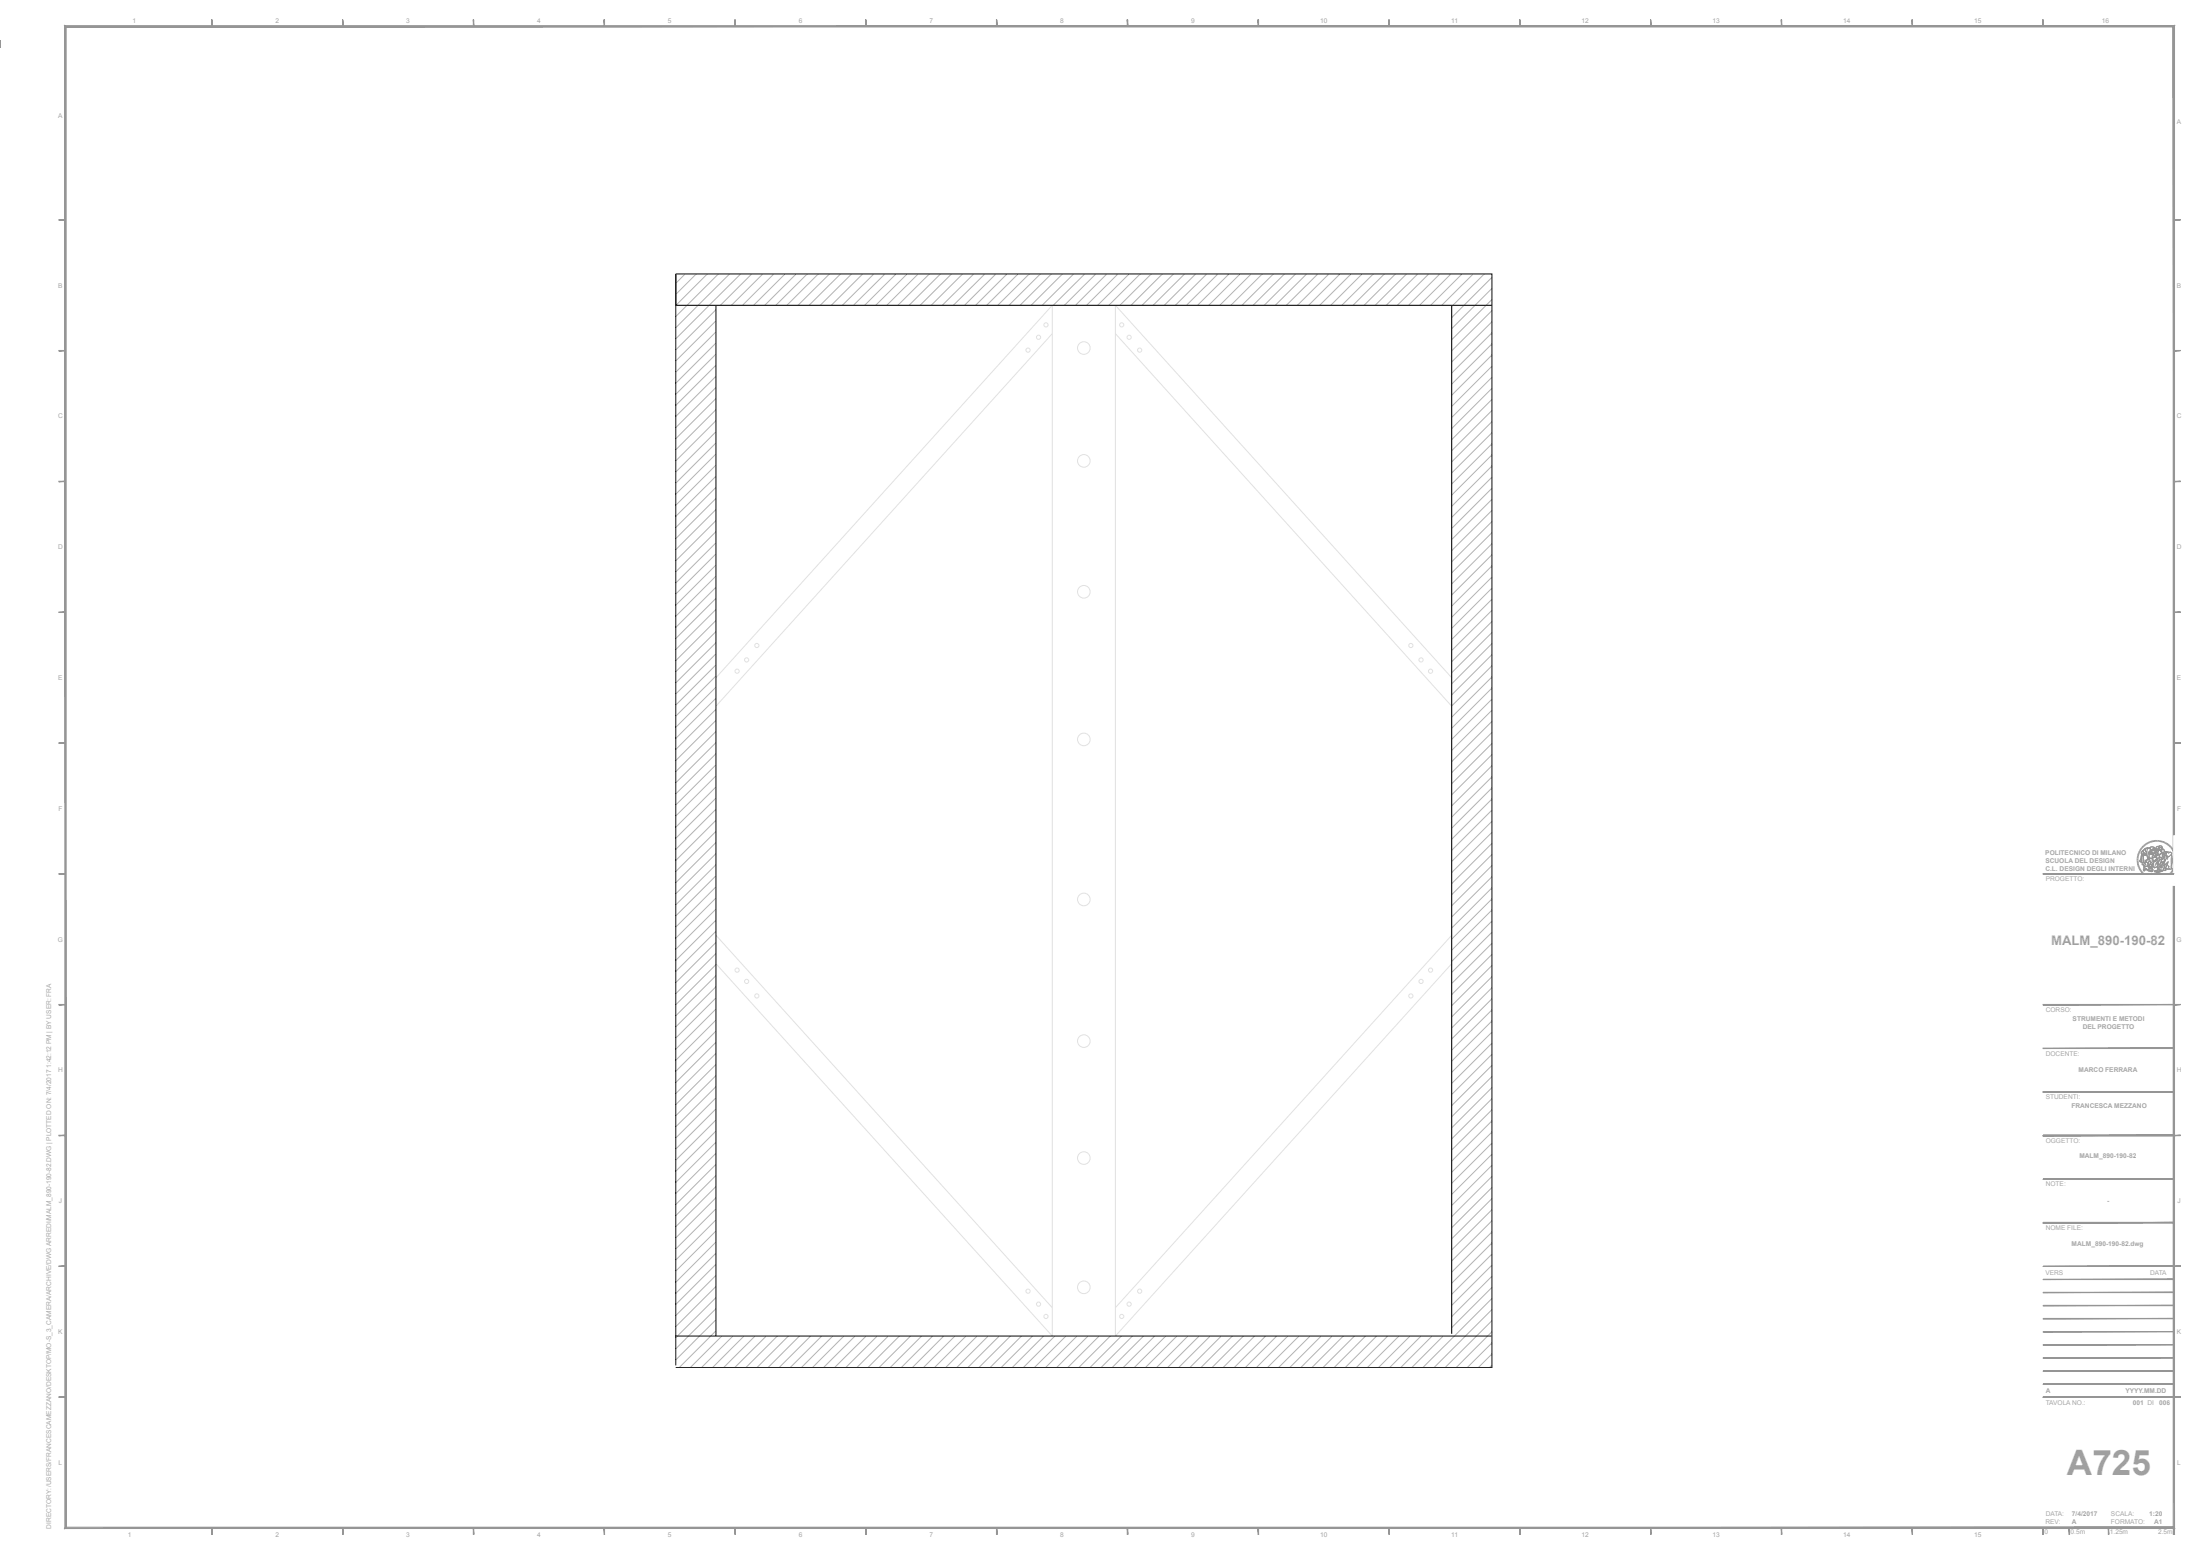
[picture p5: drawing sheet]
<svg xmlns="http://www.w3.org/2000/svg" width="841mm" height="594mm" viewBox="0 0 841 594" stroke-linecap="round" stroke-linejoin="round" font-family="sans-serif">
<g fill="none" stroke="#e1e1e1" stroke-width=".38">
<path d="M402.3 127.5l-128.6 142.4M426.4 127.5l128.6 142.4M273.7 259.1l128.6-142.4v394l-128.6-142.3M555 259.1l-128.6-142.4v394l128.6-142.3M273.7 357.5l128.6 142.4M555 357.5l-128.6 142.4"/>
<circle cx="393" cy="133.8" r=".8"/>
<circle cx="397" cy="128.9" r=".8"/>
<circle cx="399.8" cy="124.2" r=".8"/>
<circle cx="414.3" cy="133" r="2.41"/>
<circle cx="428.8" cy="124.2" r=".8"/>
<circle cx="431.6" cy="128.9" r=".8"/>
<circle cx="435.7" cy="133.8" r=".8"/>
<circle cx="414.3" cy="176.2" r="2.41"/>
<circle cx="414.3" cy="226.2" r="2.41"/>
<circle cx="281.8" cy="256.6" r=".8"/>
<circle cx="285.4" cy="252.2" r=".8"/>
<circle cx="289.3" cy="246.7" r=".8"/>
<circle cx="539.3" cy="246.7" r=".8"/>
<circle cx="543.2" cy="252.2" r=".8"/>
<circle cx="546.9" cy="256.6" r=".8"/>
<circle cx="414.3" cy="282.6" r="2.41"/>
<circle cx="414.3" cy="343.8" r="2.41"/>
<circle cx="281.8" cy="370.8" r=".8"/>
<circle cx="285.4" cy="375.1" r=".8"/>
<circle cx="543.2" cy="375.1" r=".8"/>
<circle cx="546.9" cy="370.8" r=".8"/>
<circle cx="289.3" cy="380.7" r=".8"/>
<circle cx="414.3" cy="398" r="2.41"/>
<circle cx="539.3" cy="380.7" r=".8"/>
<circle cx="414.3" cy="442.7" r="2.41"/>
<circle cx="393" cy="493.5" r=".8"/>
<circle cx="397" cy="498.5" r=".8"/>
<circle cx="414.3" cy="492.1" r="2.41"/>
<circle cx="431.6" cy="498.5" r=".8"/>
<circle cx="435.7" cy="493.5" r=".8"/>
<circle cx="399.8" cy="503.2" r=".8"/>
<circle cx="428.8" cy="503.2" r=".8"/>
</g>
<g fill="none" stroke="#b2b2b2" stroke-width=".38">
<path d="M261.9 104.7l-3.6 3.6M266.2 104.7l-7.9 7.8M270.4 104.7l-12.1 12.1M273.7 118.4l-15.4 15.4M274.6 104.7l-16.3 16.3M278.9 104.7l-20.6 20.6M283.1 104.7l-24.8 24.8M287.4 104.7l-12 12M291.6 104.7l-12 12M295.8 104.7l-11.9 12M300.1 104.7l-12 12M304.3 104.7l-11.9 12"/>
<path d="M308.6 104.7l-12 12M312.8 104.7l-12 12M317.1 104.7l-12 12M321.3 104.7l-12 12M325.5 104.7l-11.9 12M329.8 104.7l-12 12M334.1 104.7l-12.1 12M338.3 104.7l-12 12M342.5 104.7l-12 12M346.8 104.7l-12 12M351 104.7l-12 12M355.3 104.7l-12.1 12"/>
<path d="M359.5 104.7l-12 12M363.7 104.7l-11.9 12M368 104.7l-12 12M372.2 104.7l-12 12M376.5 104.7l-12 12M380.7 104.7l-12 12M384.9 104.7l-11.9 12M389.2 104.7l-12 12M393.5 104.7l-12.1 12M397.7 104.7l-12 12M401.9 104.7l-12 12M406.2 104.7l-12 12"/>
<path d="M410.4 104.7l-12 12M414.7 104.7l-12.1 12M418.9 104.7l-12 12M423.1 104.7l-12 12M427.4 104.7l-12 12M431.6 104.7l-12 12M435.9 104.7l-12 12M440.1 104.7l-12 12M444.3 104.7l-11.9 12M448.6 104.7l-12 12M452.8 104.7l-12 12M457.1 104.7l-12 12"/>
<path d="M461.3 104.7l-12 12M465.6 104.7l-12 12M469.8 104.7l-12 12M474.1 104.7l-12 12M478.3 104.7l-12 12M482.5 104.7l-12 12M486.8 104.7l-12 12M491 104.7l-11.9 12M495.3 104.7l-12 12M499.5 104.7l-12 12M503.8 104.7l-12 12M508 104.7l-12 12"/>
<path d="M512.2 104.7l-11.9 12M516.5 104.7l-12 12M520.7 104.7l-12 12M525 104.7l-12 12M529.2 104.7l-12 12M533.4 104.7l-11.9 12M537.7 104.7l-12 12M542 104.7l-12.1 12M546.2 104.7l-12 12M550.4 104.7l-12 12M554.7 104.7l-12 12M558.9 104.7l-12 12"/>
<path d="M563.2 104.7l-12.1 12M567.4 104.7l-12.4 12.5M570.3 106l-15.3 15.4M570.3 110.3l-15.3 15.3M570.3 114.5l-15.3 15.4M570.3 118.7l-15.3 15.4M273.7 122.6l-15.4 15.4M273.7 126.9l-15.4 15.4M273.7 131.1l-15.4 15.4M273.7 135.4l-15.4 15.3M273.7 139.6l-15.4 15.4M570.3 123l-15.3 15.4"/>
<path d="M570.3 127.2l-15.3 15.4M570.3 131.5l-15.3 15.3M570.3 135.7l-15.3 15.4M570.3 140l-15.3 15.3M273.7 143.8l-15.4 15.4M273.7 148.1l-15.4 15.4M273.7 152.3l-15.4 15.4M273.7 156.6l-15.4 15.3M570.3 144.2l-15.3 15.4M570.3 148.4l-15.3 15.4M570.3 152.7l-15.3 15.3M570.3 156.9l-15.3 15.4"/>
<path d="M273.7 160.8l-15.4 15.4M273.7 165l-15.4 15.4M273.7 169.3l-15.4 15.4M273.7 173.5l-15.4 15.4M273.7 177.8l-15.4 15.3M570.3 161.2l-15.3 15.4M570.3 165.4l-15.3 15.4M570.3 169.7l-15.3 15.3M570.3 173.9l-15.3 15.4M570.3 178.1l-15.3 15.4M273.7 182l-15.4 15.4M273.7 186.3l-15.4 15.4"/>
<path d="M273.7 190.5l-15.4 15.4M273.7 194.8l-15.4 15.3M273.7 199l-15.4 15.4M570.3 182.4l-15.3 15.4M570.3 186.6l-15.3 15.4M570.3 190.9l-15.3 15.3M570.3 195.1l-15.3 15.4M570.3 199.4l-15.3 15.3M273.7 203.2l-15.4 15.4M273.7 207.5l-15.4 15.4M273.7 211.7l-15.4 15.4M273.7 216l-15.4 15.3"/>
<path d="M570.3 203.6l-15.3 15.4M570.3 207.8l-15.3 15.4M570.3 212.1l-15.3 15.3M570.3 216.3l-15.3 15.4M273.7 220.2l-15.4 15.4M273.7 224.5l-15.4 15.3M273.7 228.7l-15.4 15.4M273.7 232.9l-15.4 15.4M273.7 237.2l-15.4 15.3M570.3 220.6l-15.3 15.3M570.3 224.8l-15.3 15.4M570.3 229l-15.3 15.4"/>
<path d="M570.3 233.3l-15.3 15.3M570.3 237.6l-15.3 15.3M273.7 241.4l-15.4 15.4M273.7 245.7l-15.4 15.3M273.7 249.9l-15.4 15.4M273.7 254.1l-15.4 15.4M273.7 258.4l-15.4 15.3M570.3 241.8l-15.3 15.4M570.3 246l-15.3 15.4M570.3 250.3l-15.3 15.3M570.3 254.5l-15.3 15.4M570.3 258.8l-15.3 15.3"/>
<path d="M273.7 262.7l-15.4 15.3M273.7 266.9l-15.4 15.4M273.7 271.1l-15.4 15.4M273.7 275.4l-15.4 15.3M273.7 279.6l-15.4 15.4M570.3 263l-15.3 15.4M570.3 267.2l-15.3 15.4M570.3 271.5l-15.3 15.3M570.3 275.7l-15.3 15.4M570.3 280l-15.3 15.3M273.7 283.9l-15.4 15.3M273.7 288.1l-15.4 15.4"/>
<path d="M273.7 292.3l-15.4 15.4M273.7 296.6l-15.4 15.3M570.3 284.2l-15.3 15.4M570.3 288.4l-15.3 15.4M570.3 292.7l-15.3 15.3M570.3 296.9l-15.3 15.4M273.7 300.8l-15.4 15.4M273.7 305.1l-15.4 15.3M273.7 309.3l-15.4 15.4M273.7 313.5l-15.4 15.4M273.7 317.8l-15.4 15.3M570.3 301.2l-15.3 15.3"/>
<path d="M570.3 305.4l-15.3 15.4M570.3 309.6l-15.3 15.4M570.3 313.9l-15.3 15.4M570.3 318.2l-15.3 15.3M273.7 322.1l-15.4 15.3M273.7 326.3l-15.4 15.4M273.7 330.5l-15.4 15.4M273.7 334.8l-15.4 15.3M273.7 339l-15.4 15.4M570.3 322.4l-15.3 15.4M570.3 326.6l-15.3 15.4M570.3 330.9l-15.3 15.3"/>
<path d="M570.3 335.1l-15.3 15.4M570.3 339.4l-15.3 15.3M273.7 343.3l-15.4 15.3M273.7 347.5l-15.4 15.4M273.7 351.7l-15.4 15.4M273.7 356l-15.4 15.3M570.3 343.6l-15.3 15.4M570.3 347.8l-15.3 15.4M570.3 352.1l-15.3 15.4M570.3 356.3l-15.3 15.4M273.7 360.2l-15.4 15.4M273.7 364.5l-15.4 15.3"/>
<path d="M273.7 368.7l-15.4 15.4M273.7 372.9l-15.4 15.4M273.7 377.2l-15.4 15.3M570.3 360.6l-15.3 15.3M570.3 364.8l-15.3 15.4M570.3 369l-15.3 15.4M570.3 373.3l-15.3 15.4M570.3 377.5l-15.3 15.4M273.7 381.4l-15.4 15.4M273.7 385.7l-15.4 15.3M273.7 389.9l-15.4 15.4M273.7 394.1l-15.4 15.4"/>
<path d="M273.7 398.4l-15.4 15.4M570.3 381.8l-15.3 15.4M570.3 386l-15.3 15.4M570.3 390.2l-15.3 15.4M570.3 394.5l-15.3 15.4M570.3 398.8l-15.3 15.3M273.7 402.7l-15.4 15.3M273.7 406.9l-15.4 15.4M273.7 411.1l-15.4 15.4M273.7 415.4l-15.4 15.3M273.7 419.6l-15.4 15.4M570.3 403l-15.3 15.4"/>
<path d="M570.3 407.2l-15.3 15.4M570.3 411.5l-15.3 15.4M570.3 415.7l-15.3 15.4M570.3 420l-15.3 15.3M273.7 423.9l-15.4 15.3M273.7 428.1l-15.4 15.4M273.7 432.3l-15.4 15.4M273.7 436.6l-15.4 15.4M570.3 424.2l-15.3 15.4M570.3 428.4l-15.3 15.4M570.3 432.7l-15.3 15.4M570.3 436.9l-15.3 15.4"/>
<path d="M273.7 440.8l-15.4 15.4M273.7 445.1l-15.4 15.3M273.7 449.3l-15.4 15.4M273.7 453.5l-15.4 15.4M273.7 457.8l-15.4 15.4M570.3 441.2l-15.3 15.3M570.3 445.4l-15.3 15.4M570.3 449.7l-15.3 15.4M570.3 453.9l-15.3 15.4M570.3 458.2l-15.3 15.3M273.7 462l-15.4 15.4M273.7 466.3l-15.4 15.3"/>
<path d="M273.7 470.5l-15.4 15.4M273.7 474.7l-15.4 15.5M273.7 479l-15.4 15.4M570.3 462.4l-15.3 15.4M570.3 466.6l-15.3 15.4M570.3 470.9l-15.3 15.4M570.3 475.1l-15.3 15.4M570.3 479.4l-15.3 15.3M273.7 483.3l-15.4 15.3M273.7 487.5l-15.4 15.4M273.7 491.7l-15.4 15.4M273.7 496l-15.4 15.4"/>
<path d="M570.3 496.3l-26.4 26.4M570.3 483.6l-15.3 15.4M570.3 487.8l-15.3 15.4M570.3 492.1l-15.3 15.4M273.7 500.2l-15.4 15.4M273.7 504.5l-15.4 15.3M273.7 508.7l-14 14M275.9 510.7l-12 12M280.2 510.7l-12 12M284.4 510.7l-12 12M288.6 510.7l-11.9 12M292.9 510.7l-12 12"/>
<path d="M297.1 510.7l-11.9 12M301.4 510.7l-12 12M305.6 510.7l-12 12M309.9 510.7l-12 12M314.1 510.7l-12 12M318.4 510.7l-12 12M322.6 510.7l-12 12M326.9 510.7l-12.1 12M331.1 510.7l-12 12M335.3 510.7l-12 12M339.6 510.7l-12 12M343.8 510.7l-12 12"/>
<path d="M348.1 510.7l-12.1 12M352.3 510.7l-12 12M356.5 510.7l-11.9 12M360.8 510.7l-12 12M365 510.7l-12 12M369.3 510.7l-12 12M373.5 510.7l-12 12M377.7 510.7l-11.9 12M382 510.7l-12 12M386.3 510.7l-12.1 12M390.5 510.7l-12 12M394.7 510.7l-12 12"/>
<path d="M399 510.7l-12 12M403.2 510.7l-12 12M407.5 510.7l-12.1 12M411.7 510.7l-12 12M415.9 510.7l-11.9 12M420.2 510.7l-12 12M424.4 510.7l-12 12M428.7 510.7l-12 12M432.9 510.7l-12 12M437.1 510.7l-11.9 12M441.4 510.7l-12 12M445.6 510.7l-12 12"/>
<path d="M449.9 510.7l-12 12M454.1 510.7l-12 12M458.4 510.7l-12 12M462.6 510.7l-12 12M466.9 510.7l-12 12M471.1 510.7l-12 12M475.3 510.7l-12 12M479.6 510.7l-12 12M483.8 510.7l-11.9 12M488.1 510.7l-12 12M492.3 510.7l-12 12M496.6 510.7l-12 12"/>
<path d="M500.8 510.7l-12 12M505 510.7l-11.9 12M509.3 510.7l-12 12M513.5 510.7l-12 12M517.8 510.7l-12 12M522 510.7l-12 12M526.3 510.7l-12 12M530.5 510.7l-12 12M534.8 510.7l-12.1 12M539 510.7l-12 12M543.2 510.7l-12 12M547.5 510.7l-12 12"/>
<path d="M551.7 510.7l-12 12M570.3 500.6l-22.1 22.1M570.3 504.8l-17.8 17.9M570.3 509.1l-13.6 13.6M570.3 513.3l-9.4 9.4M570.3 517.5l-5.1 5.2M570.3 521.8l-.9 .9"/>
</g>
<path d="M258.3 104.7h312v418h-312M273.7 116.7v394M555 116.7v393.1M570.3 116.7h-312v-12v417.2M258.3 510.7h311.7" fill="none" stroke="#000" stroke-width=".38"/>
<g fill="#959595" stroke="#959595" stroke-width=".38">
<path d="M831 484.1l2.5-.2zM831 483.9h2.5z"/>
<path d="M831 534.1l2.5-.2zM831 533.9h2.5z"/>
<path d="M430.9 7.6l.2 2.5v-2.5zM430.9 7.6l.2 2.5h-.2z"/>
<path d="M25.3 583.8l-.5 .5 806-.5zM24.8 584.3l806-.5 .5 .5z"/>
<path d="M830.8 10.3v573.5l.5 .5zM830.8 10.3l.5-.5v574.5z"/>
<path d="M25.3 10.3h805.5l.5-.5zM24.8 9.8h806.5l-806 .5z"/>
<path d="M24.8 9.8l.5 574v-573.5zM24.8 9.8l.5 574-.5 .5z"/>
<path d="M380.9 7.6l.2 2.5v-2.5zM380.9 7.6l.2 2.5h-.2z"/>
<path d="M480.9 7.6l.2 2.5v-2.5zM480.9 7.6l.2 2.5h-.2z"/>
<path d="M531 7.6l.1 2.5zM531 7.6l.1 2.5z"/>
<path d="M580.9 7.6l.2 2.5zM580.9 7.6l.2 2.5z"/>
<path d="M630.9 7.6l.2 2.5zM630.9 7.6l.2 2.5z"/>
<path d="M680.9 7.6l.2 2.5zM680.9 7.6l.2 2.5z"/>
<path d="M730.9 7.6l.2 2.5zM730.9 7.6l.2 2.5z"/>
<path d="M780.9 7.6l.2 2.5zM780.9 7.6l.2 2.5z"/>
<path d="M22.5 284.1l2.5-.1zM22.5 284h2.5z"/>
<path d="M22.5 234.1l2.5-.1zM22.5 234h2.5z"/>
<path d="M22.5 184.1l2.5-.1zM22.5 184h2.5z"/>
<path d="M22.5 134.1l2.5-.1zM22.5 134h2.5z"/>
<path d="M22.5 84.1l2.5-.1zM22.5 84h2.5z"/>
<path d="M22.5 384.1l2.5-.2zM22.5 383.9h2.5z"/>
<path d="M22.5 434.1l2.5-.2zM22.5 433.9h2.5z"/>
<path d="M22.5 484.1l2.5-.2zM22.5 483.9h2.5z"/>
<path d="M22.5 534.1l2.5-.2zM22.5 533.9h2.5z"/>
<path d="M22.5 334.1l2.5-.2zM22.5 333.9h2.5z"/>
<path d="M330.9 7.6l.2 2.5zM330.9 7.6l.2 2.5z"/>
<path d="M280.9 7.6l.2 2.5zM280.9 7.6l.2 2.5z"/>
<path d="M230.9 7.6l.2 2.5zM230.9 7.6l.2 2.5z"/>
<path d="M180.9 7.6l.2 2.5zM180.9 7.6l.2 2.5z"/>
<path d="M130.9 7.6l.2 2.5zM130.9 7.6l.2 2.5z"/>
<path d="M80.9 7.6l.2 2.5zM80.9 7.6l.2 2.5z"/>
<path d="M0 15.6l.1 2.5zM0 15.6l.1 2.5z"/>
<path d="M716.5 583.9h60zM716.5 584.1l60-.2z"/>
<path d="M831 284.1l2.5-.1zM831 284h2.5z"/>
<path d="M831 234.1l2.5-.1zM831 234h2.5z"/>
<path d="M831 184.1l2.5-.1zM831 184h2.5z"/>
<path d="M831 134.1l2.5-.1zM831 134h2.5z"/>
<path d="M831 84.1l2.5-.1zM831 84h2.5z"/>
<path d="M831 384.1l2.5-.2zM831 383.9h2.5z"/>
<path d="M831 434.1l2.5-.2zM831 433.9h2.5z"/>
<path d="M831 484.1l2.5-.2zM831 483.9h2.5z"/>
<path d="M831 534.1l2.5-.2zM831 533.9h2.5z"/>
<path d="M831 334.1l2.5-.2zM831 333.9h2.5z"/>
<path d="M430.9 584l.2 2.5v-2.5zM430.9 584l.2 2.5h-.2z"/>
<path d="M380.9 584l.2 2.5v-2.5zM380.9 584l.2 2.5h-.2z"/>
<path d="M480.9 584l.2 2.5v-2.5zM480.9 584l.2 2.5h-.2z"/>
<path d="M531 584l.1 2.5zM531 584l.1 2.5z"/>
<path d="M580.9 584l.2 2.5zM580.9 584l.2 2.5z"/>
<path d="M630.9 584l.2 2.5zM630.9 584l.2 2.5z"/>
<path d="M680.9 584l.2 2.5zM680.9 584l.2 2.5z"/>
<path d="M730.9 584l.2 2.5zM730.9 584l.2 2.5z"/>
<path d="M330.9 584l.2 2.5zM330.9 584l.2 2.5z"/>
<path d="M280.9 584l.2 2.5zM280.9 584l.2 2.5z"/>
<path d="M230.9 584l.2 2.5zM230.9 584l.2 2.5z"/>
<path d="M180.9 584l.2 2.5zM180.9 584l.2 2.5z"/>
<path d="M130.9 584l.2 2.5zM130.9 584l.2 2.5z"/>
<path d="M80.9 584l.2 2.5zM80.9 584l.2 2.5z"/>
<path d="M780.9 584l.2 2.5zM780.9 584l.2 2.5z"/>
</g>
<g fill="none" stroke="#959595" stroke-width=".38">
<path d="M816.8 328.7h.7M816.8 328.4h.7M816.8 328l.7 .1M816.9 327.6l.6 .1M816.9 327.3l.7 .1M817 326.9l.7 .2M817.1 326.6l.7 .2M817.2 326.2l.6 .3M817.3 325.9l.7 .3M817.5 325.6l.6 .3M817.5 329l-.7 .1M817.5 329.4h-.7"/>
<path d="M817.5 329.7l-.6 .1M817.6 330l-.7 .1M817.6 325.3l.6 .3M817.6 330.3l-.6 .2M817.7 330.6l-.6 .2M817.8 324.9l.6 .4M817.8 330.9l-.6 .3M817.9 331.2l-.6 .3M818 324.6l.6 .4M818.1 331.5l-.7 .3M818.2 324.3l.5 .4M818.2 331.8l-.6 .4"/>
<path d="M818.4 332.1l-.6 .4M818.4 324l.5 .5M818.5 332.4l-.6 .4M818.6 323.8l.5 .4M818.7 332.7l-.6 .4M818.9 323.5l.4 .5M818.9 332.9l-.5 .5M819.1 323.3l.5 .4M819.1 333.2l-.5 .5M819.3 333.4l-.5 .5M819.4 323l.4 .5M819.5 333.7l-.4 .5"/>
<path d="M819.6 322.8l.4 .5M819.7 333.9l-.4 .5M819.9 322.6l.4 .5M820 334.1l-.4 .6M820.2 322.3l.4 .6M820.3 334.3l-.4 .6M820.5 322.2l.3 .6M820.6 334.5l-.4 .6M820.8 322l.3 .6M820.8 334.7l-.3 .6M821.1 334.8l-.3 .6M821.1 321.8l.3 .6"/>
<path d="M821.4 335l-.3 .6M821.4 321.7l.3 .6M821.7 335.1l-.3 .7M821.8 321.5l.2 .7M822 335.3l-.3 .6M822.1 321.4l.2 .7M822.3 335.4l-.2 .6M822.5 321.3l.1 .7M822.6 335.5l-.2 .6M822.8 328.1l.6-.5 .6 .1a.58 .58 0 0 1 .5 .9h-.3a.72 .72 0 0 1-.8 .5 .72 .72 0 0 1-.6-.8zM822.8 321.2l.2 .7M822.9 335.6l-.1 .6"/>
<path d="M823.2 321.2l.1 .6M823.2 335.6l-.1 .7M823.3 329l.6 .4 .4-.5a.49 .49 0 0 0 .4-.5 .49 .49 0 0 0-.3-.5l-1.1-.2-.5 .7-.2-.1 .5-1.3 1.3 .2 .5-.4v-.3l.6 .1 .2 1-.3 .6 .2 .5-1 1.3h-.3l.5 .2-.1 .4 .3-.3-.1 .4a1 1 0 0 1-1.7 .7l-.4-.5 .5-1.6M823.5 321.1l.1 .7M823.6 335.6l-.1 .7M823.6 332.9l2-.5 1.2 .3-2.1 .6zM823.9 321.1v.7M823.9 335.7l-.1 .7M824.2 335.7v.7M824.2 321.1v.7M824.5 335.7v.7M824.6 321.1v.7"/>
<path d="M824.7 333.3l2.1-.6v.3l-2.1 .6zM824.8 335.7l.1 .7M825 321.1l-.1 .7M825 331.5l.3-.1 .1 1.1-.3-.6-.3 .7zM825.2 335.7l.1 .7M825.3 323.5a.81 .81 0 0 1 1.1 0 .81 .81 0 0 1 0 1.2l-.3 .8 .3-1.2a.55 .55 0 0 0-.7-.4 .55 .55 0 0 0-.4 .7l-.1 .5-.2-.8zM825.3 321.1l-.1 .7M825.5 335.6l.1 .7M825.5 326.6l.7-.4 1.1 .2a1.12 1.12 0 0 1 0 1.2 1.12 1.12 0 0 1-1.1 .5l-.7-.7zM825.6 328.6l.8-.1-1.1 2.2v.9l-.3-.1-.2 .6-.1-.9zM825.6 324l.6-.2 .2 .5-.3 .5-.6-.1zM825.6 321.2l-.1 .6"/>
<path d="M825.8 335.6l.1 .6M826 321.2l-.2 .7M826.1 329.6l.8-.1-.5 1.3 .1 .8a.47 .47 0 0 1-.7 0 .47 .47 0 0 1 .1-.7zM826.1 335.5l.2 .6M826.4 326.2l1.1-.6h.8l-.7 1zM826.4 321.3l-.2 .7M826.4 335.4l.2 .7M826.5 324.3l1.2 1.3a.83 .83 0 0 1-1.3 0zM826.7 321.4l-.2 .7M826.8 335.3l.2 .7M827 321.5l-.2 .7M827.1 327.6h.3l-.2 1.9-1.1 .1 .3-1.1z"/>
<path d="M827.1 335.2l.2 .7M827.4 321.6l-.3 .7M827.4 335.1l.2 .6M827.5 330.6l1.2-1-.9 2.3a.45 .45 0 0 1 .1 .7 .45 .45 0 0 1-.7 0 .45 .45 0 0 1 .1-.7zM827.7 334.9l.3 .7M827.7 321.8l-.3 .6M827.9 334.8l.4 .5M828 322l-.3 .6M828.2 334.6l.4 .6M828.3 322.1l-.3 .6M828.5 325.8l.1-.2a1.23 1.23 0 0 1 1.5 .8l-.1 .1a11.6 11.6 0 0 1 0 5.2l.3 .4h-2.5l.9-2.5-1.5 1.4v-.4a5 5 0 0 1 1.6-3.1l.2-.1a.9 .9 0 0 1-.9-.6 .9 .9 0 0 1 .4-1zM828.5 334.4l.4 .6"/>
<path d="M828.6 322.3l-.3 .6M828.8 334.2l.3 .6M828.9 322.5l-.4 .6M829 334l.4 .5M829.2 322.7l-.4 .6M829.2 333.8l.5 .5M829.5 322.9l-.5 .5M829.5 333.6l.5 .4M829.7 333.4l.5 .4M829.7 323.2l-.4 .5M829.9 333.1l.5 .4M830 323.4l-.5 .5"/>
<path d="M830.1 332.8l.5 .4M830.2 323.7l-.5 .5M830.3 332.5l.5 .4M830.5 324l-.5 .4M830.5 332.3l.6 .3M830.6 332l.6 .3M830.7 324.3l-.6 .4M830.8 331.7l.6 .3M830.9 324.5l-.6 .4M830.9 331.4l.6 .3M831 331.1l.6 .3M831.1 324.9l-.6 .3"/>
<path d="M831.1 330.8l.7 .2M831.2 325.2l-.6 .3M831.2 330.5l.7 .1M831.3 330.2l.6 .1M831.3 329.8l.7 .2M831.4 325.5l-.6 .3M831.4 329.5l.7 .1M831.4 329h.7M831.4 328.6h.7M831.4 329.2h.7M831.6 325.8l-.7 .3M831.7 326.2l-.7 .2"/>
<path d="M831.8 326.5l-.7 .2M831.9 326.8l-.7 .2M831.9 327.2l-.6 .1M832 327.6h-.7M832.1 327.9l-.7 .1M832.1 328.3h-.7"/>
</g>
<path d="M824.3 329.9l.3 .1 .2-.6 .5-.2-.5 1.4v-.4z" fill="none" stroke="#959595" stroke-width=".38"/>
<g fill="none" stroke="#959595" stroke-width=".38">
<path d="M818.7 326.3l1.3 .3 .6-.3 .1 .4a1.68 1.68 0 0 1-2.1-.2zM818.9 326.8l-.8 2.6 .4 .1M818.9 325.4l.4-.3 .1 .8 1.2 .4-.6 .3-1.1-.1-.4-.6zM819.1 326.9l.5 .1-.3 .6 .1 2.1-.4 .1-.5-.3zM819.5 324.8l.5-.5 1.3-.1a.83 .83 0 0 0-1.2 .4 .83 .83 0 0 0 .5 1.1v.6a.97 .97 0 0 1-1.1-.4 .97 .97 0 0 1 0-1.1zM819.5 330.8l.7 .3 .9-.1 .4 1 .2-.2 .2 .3v-.5l.3 .4-.2-.5 .4 .2-.1-.2a.72 .72 0 0 1-.4-1.1h.4l.4 1a.88 .88 0 0 1-.2 1.3 .88 .88 0 0 1-1.3-.2l-.4-.2a1.58 1.58 0 0 1-1.3-1.4zM819.6 326.9h1.1l.6 1.1-.1 .5-1.1 .5a.54 .54 0 0 1 0 .6 .54 .54 0 0 1-.7 .2l-.1-2.2zM819.7 331.5l2.1 1.2a.7 .7 0 0 0 1-.6 .65 .65 0 0 1 .1 .9 .65 .65 0 0 1-.9 .1l-1.4-.6a.43 .43 0 0 0-.4-.3 .43 .43 0 0 0-.4 .4l-.2 .3-.2-.4zM820 329.6l.5-.3a.99 .99 0 0 1 .7 .9 .99 .99 0 0 1-.5 1l-1.2-.4-.2-.3 .7-.3zM820.1 329l1.1-.5 .3 .2a1.02 1.02 0 0 1 1.3-.4 1.02 1.02 0 0 1 .5 1.3l-.8 .8-.6-.1 .1-.2a.49 .49 0 0 0 .2-.6 .49 .49 0 0 0-.6-.3 .49 .49 0 0 0-.3 .6l-.1 .2-.7-.7-.3 .2zM820.3 324.5l.5-.2a.82 .82 0 0 1 1.2 .3 .82 .82 0 0 1-.5 1.1l-.2 .4 .2 .6a1.1 1.1 0 0 0 .7 1.4h-.3a.43 .43 0 0 1-.6 .5 .43 .43 0 0 1-.1-.7l-.4-.8a2.05 2.05 0 0 0-.8-2.1zM820.7 326.9h-1.6a.86 .86 0 0 0-.7 1.2l-.6 1 .3 .3"/>
<path d="M821.4 329.4l.3-.2a.46 .46 0 0 1 .5 .2 .46 .46 0 0 1 0 .5h-.1a.85 .85 0 0 0 0 1.5l.3 .3-.4-.2 .2 .5-.3-.4 .1 .5-.3-.3-.2 .2 .1-.3a1.82 1.82 0 0 1-.2-2.3zM821.6 326l.7-.3 .3 .3-.4 .2 .2 .4-.6-.1zM821.6 325.5l.9-.4-.1 .6-1.1 .5zM821.9 324l.5-.3 .9 .2a.32 .32 0 0 1 .4 0 .32 .32 0 0 1 0 .5 .32 .32 0 0 1-.4 0l-.3 .1a.67 .67 0 0 1-.8 .1 .67 .67 0 0 1-.3-.6zM822 324.5l.5 .3 .7-.5 .3 .2-.6 .8-1-.1zM822.3 326l.9 .1-.5 .6a.4 .4 0 0 1-.4-.2 .4 .4 0 0 1 0-.5zM822.7 326l.5 .1-.2 .2a.34 .34 0 0 1-.3 .4 .34 .34 0 0 1-.4-.3 .34 .34 0 0 1 .3-.4l.2 .1-.3 .1M822.8 331l.8 .6M823.1 324.6l.2 .2M823.2 324.7l-.1 .1M823.2 329l1-.4a.5 .5 0 0 1-.1 .6 .5 .5 0 0 1-.7 0zM823.5 324.9l.9-.2a.33 .33 0 0 1-.2 .5 .33 .33 0 0 1-.4-.3z"/>
<path d="M823.5 325.8l.8-.3 .5 .5a.4 .4 0 0 1 .2 .5 .4 .4 0 0 1-.4 .3v-.1a.58 .58 0 0 0 0-.8 .58 .58 0 0 0-.9 0 .67 .67 0 0 1 .4 .8 .67 .67 0 0 1-.7 .5l-.3-.4zM823.6 332.9l1.1 .4v.3l-1.1-.4zM823.9 325.6a.75 .75 0 0 1 .8 .7 .75 .75 0 0 1-.8 .8zM823.9 330.1l-.3 1.6 1.1-.3M824 324.4l.7 .1 .1 .4-.9-.2zM824 328.8l.2 .1M824.1 328.9h.1M824.3 324.8l-.8 .1h.3a.35 .35 0 0 0 .2 .4 .35 .35 0 0 0 .4-.2 .35 .35 0 0 0-.1-.4l.1 .2M824.9 324.5l.1 .4M824.9 326.5l.1-1.5-.2-.3a.59 .59 0 0 1-.5-.9 .59 .59 0 0 1 1-.1l-.1 1.4 .2-.6 .2 .4 .5-.1 .1 .5a.53 .53 0 0 1 .3 .6 .53 .53 0 0 1-.5 .4l-.5 .4M825.5 324.3h.3M825.7 324.3v.1"/>
<path d="M826 324.5h.2M826.1 324.5h.1M826.3 327.8h.1M826.5 327.7l-.3 .1M827.2 329.5l-1.1 .1v1a.61 .61 0 0 0-.4 .7 .61 .61 0 0 0 .7 .4v-.9l.5-1.3M828.6 325.6a.93 .93 0 0 0-.5 1.1 .93 .93 0 0 0 .9 .7M828.8 327.6l-.3 1M828.9 331l.2 .8 .5 .4M830 326.6l.4 2-.4 2.8 .3 .7h-2.5"/>
</g>
<g fill="none" stroke="#959595" stroke-width=".38">
<path d="M818.7 326.3v.5M819.1 326.9l-.3 .6-.3 2 .7 .3M819.4 330.5v.1a1.19 1.19 0 0 0 1.7 .4M819.5 330.8v.1a3.7 3.7 0 0 0 2.7 2M819.6 327l-.3 .6 .1 2.1M819.7 331.5l-.3 .9 .2 .5 .3-.2-.1-.3 .6-.1a2.14 2.14 0 0 0 2.6 .5l-.2-.7M819.8 329.9a.48 .48 0 0 0-.7-.1 .48 .48 0 0 0 .1 .8 .71 .71 0 0 1 .7-.4 .71 .71 0 0 1 .6 .6M820.4 329.2l.7 .8M820.5 329.3l-.6 .5 .1 .4M820.8 327.2l.3 1.4M821.1 324.5l-.5 1.8 .7 1.7-.1 .4 .3 .3 .3-.5 .4-.1a2.35 2.35 0 0 1-.8-2.1l.1-.3a.91 .91 0 0 0 .4-1.3 .91 .91 0 0 0-1.3-.2 1.08 1.08 0 0 0-1.2 .5 1.08 1.08 0 0 0 .2 1.3l1 .3-.6 .3-1.5-.4 .8-1.1M821.2 328.5l-1 .4-.2 .4 .2 .2"/>
<path d="M821.3 324.2a.78 .78 0 0 0-1.1 .3 .78 .78 0 0 0 .3 1h.1M821.4 329.4l.3-.2a.46 .46 0 0 1 .5 .2 .46 .46 0 0 1 0 .5h-.1a.85 .85 0 0 0 0 1.5l.3 .3-.4-.1 .2 .4-.3-.4 .1 .5-.3-.3-.2 .2 .1-.3a1.82 1.82 0 0 1-.2-2.3zM821.6 326l.2 .5 .6 .1M821.7 324.3v-.2a1.14 1.14 0 0 1 2 .4l-.5-.2-.7 .5-.5-.2M822.2 328.1l.7 .3M822.3 330.4l.5 1.7a.77 .77 0 0 1-1 .6M822.4 325.7l.2 .3M822.5 325.5l-1.2 .7M822.5 329l-.8 .2M822.5 325.1l-.3 .5M822.6 328.7l.8 .4M822.8 329.1a.72 .72 0 0 1 .1 1 .72 .72 0 0 1-.9 .2"/>
<path d="M822.8 328.4l.6-.8 1 .3 .2 .7-1.3 .4M822.9 328.4a1.06 1.06 0 0 1 0 1.7M823 325.1h.1M823.1 330.3l.1 1M823.1 327l-.5 1.3M823.3 329.8l-.7 1.4M823.5 324.5l-.6 .8-.9-.1M823.6 332.9l2-.5 1.2 .3-2.1 .6zM823.9 324.7a.36 .36 0 0 1 .6-.3 .36 .36 0 0 1 0 .6M823.9 329.2h.1M824.1 329.1h.1M824.2 325.8l-.2 .1"/>
<path d="M824.3 327.2v.7M824.4 328.6l-.1 .2a.5 .5 0 0 1-.4 .5 .5 .5 0 0 1-.5-.3M824.4 325.7l.1 .4M824.5 325.9a.45 .45 0 0 0-.7-.2 .45 .45 0 0 0 .1 .7 .45 .45 0 0 1 .1 .6 .45 .45 0 0 1-.6 .2 .45 .45 0 0 1-.2-.6l.1-.1a.83 .83 0 0 1 1-1 .83 .83 0 0 1 .4 1.4l-.1-.3M824.7 326.2l-.3 .1M824.7 326v.5h-.8M824.7 326.9l-.8 .3M824.7 333.3v.2M824.8 329.8v.2l.2-.2M824.8 324.9l.2 .1-.2 1.1M824.8 330.1l-.1 .4 .3-.2M825 327.5l-.2 1.3"/>
<path d="M825 326.7l.5 .2M825.1 328.6l-.3 .8M825.2 329.2l-.6 .8h-.3l.5 .2M825.3 327.6l-.5 .8M825.3 323.5a.84 .84 0 0 1 1.2 .1 .84 .84 0 0 1-.1 1.2l-.3 .7 .3-1.2-.2-.5a.84 .84 0 0 0-.9 1.2l-.3-.6zM825.3 323.5l-.9 .2-.2 .6M825.4 324.5l.2 .4 .5-.1M825.6 328.7l-.9 2.5 .1 .9 .5-.7 .2 1.4-.4-.9-.4 1.1 .2-.9M825.6 324.7l.2 .1M825.6 327.6l-.2 .5 .1 .5 1.1-.2 .3-.5M825.7 324.6l.1 .1M826.3 325.3l.3 .6"/>
<path d="M826.4 328.5l-1.1 2.2v.9M826.5 324.3l1 1M826.5 328v.1M826.8 332.7v.3l-2.1 .6-1.1-.4v-.3M827.1 325.2l.6 .4M827.1 327.3l-.1 .5M827.1 326.4l.5 .4M827.2 330.8l.2 .4M827.4 327.6l-.1 1.8a2.15 2.15 0 0 0-.1 2.7M827.6 326.6l.1-.4a1.5 1.5 0 0 1 2.5 .1 1.42 1.42 0 0 1-1.1 1.1 1.42 1.42 0 0 1-1.5-.6M827.6 326.8l-.4 .6a.64 .64 0 0 1-.5 .7 .64 .64 0 0 1-.7-.3 .73 .73 0 0 1-.3-1.1 .73 .73 0 0 1 1.1-.1l-.2 .7a.45 .45 0 0 0 .6-.1 .45 .45 0 0 0-.1-.7l-.2-.1a.87 .87 0 0 0-.9-.1 .87 .87 0 0 0-.5 .8M827.7 328.4v.5"/>
<path d="M828.1 327.5l-.9 .1M828.1 331.7l.6 .5M828.3 325.6h-.8l-1.1 .6M828.5 330.6l.8 .8M828.6 327.5l-1.1 1.8-.3 1.7 1.9-1.5M828.7 329.6l-.9 2.3a.47 .47 0 0 1 0 .7 .47 .47 0 0 1-.7-.1 .47 .47 0 0 1 .2-.7l.3-1.2M829.2 326.1l-.3 .3M830 327.7v3.3"/>
</g>
<g fill="#fff" stroke="#fff" stroke-width=".38">
<path d="M806 334l30.8 4.3h-30.8z"/>
<path d="M806 334h25l5.8 4.3z"/>
<path d="M831 319.5h5.8l-5.8 14.5z"/>
<path d="M836.8 319.5v18.8l-5.8-4.3z"/>
</g>
<path d="M806 334h25v-14.5h5.8v18.8h-30.8z" fill="none" stroke="#fff" stroke-width=".38"/>
<g fill="#959595" stroke="#959595" stroke-width=".38">
<path d="M831 534.1l2.5-.2zM831 533.9h2.5z"/>
<path d="M781 533.9h50zM781 534.1l50-.2z"/>
<path d="M781 533.9h50zM781 534.1l50-.2z"/>
<path d="M781 529h50zM781 529.1l50-.1z"/>
<path d="M781 524h50zM781 524.1l50-.1z"/>
<path d="M781 518.9h50zM781 519.1l50-.2z"/>
<path d="M781 513.9h50zM781 514.1l50-.2z"/>
<path d="M781 509h50zM781 509.1l50-.1z"/>
<path d="M781 504h50zM781 504.1l50-.1z"/>
<path d="M781 499h50zM781 499.1l50-.1z"/>
<path d="M781 494h50zM781 494.1l50-.1z"/>
<path d="M781 400.8l50-.2zM781 400.6h50z"/>
<path d="M781 417.5h50v-.2zM781 417.3h50l-50 .2z"/>
<path d="M781 417.3v.2l50-.2zM781 417.5l50-.2v.2z"/>
<path d="M781 433.9h50zM781 434.1l50-.2z"/>
<path d="M781 334.1l50-.2zM781 333.9h50z"/>
<path d="M781 433.9h50zM781 434.1l50-.2z"/>
<path d="M781 450.6h50zM781 450.8l50-.2z"/>
<path d="M781 433.9h50zM781 434.1l50-.2z"/>
<path d="M781 433.9h50zM781 434.1l50-.2z"/>
<path d="M781 384.1l50-.2zM781 383.9h50z"/>
<path d="M781 467.3v.2l50-.2zM781 467.5l50-.2v.2z"/>
<path d="M781 467.3v.2l50-.2zM781 467.5l50-.2v.2z"/>
<path d="M781 489h50zM781 489.1l50-.1z"/>
<path d="M781 483.9h50zM781 484.1l50-.2z"/>
<path d="M831 534.1l2.5-.2zM831 533.9h2.5z"/>
<path d="M780.9 584l.2 2.5zM780.9 584l.2 2.5z"/>
<path d="M790.9 584l.2 2.5v-2.5zM790.9 584l.2 2.5h-.2z"/>
<path d="M805.9 584l.2 2.5zM805.9 584l.2 2.5z"/>
<path d="M830.8 584l.5 2.5v-2.5zM830.8 584l.5 2.5h-.5z"/>
</g>
<text font-size="13.4" fill="#a5a5a5" x="790.2" y="563.8">A725</text>
<text font-size="5" fill="#a5a5a5" x="784.1" y="361.3">MALM_890-190-82</text>
<g font-size="2.5" fill="#a5a5a5">
<text x="50.7" y="8.9">1</text>
<text x="105.3" y="8.9">2</text>
<text x="155.3" y="8.9">3</text>
<text x="205.3" y="8.9">4</text>
<text x="255.3" y="8.9">5</text>
<text x="305.3" y="8.9">6</text>
<text x="355.3" y="8.9">7</text>
<text x="405.3" y="8.9">8</text>
<text x="455.3" y="8.9">9</text>
<text x="504.6" y="8.9">10</text>
<text x="554.7" y="8.9">11</text>
<text x="604.6" y="8.9">12</text>
<text x="654.6" y="8.9">13</text>
<text x="704.6" y="8.9">14</text>
<text x="754.6" y="8.9">15</text>
<text x="803.5" y="8.9">16</text>
<text x="22.3" y="45">A</text>
<text x="832.2" y="47.2">A</text>
<text x="22.3" y="109.9">B</text>
<text x="832.2" y="109.9">B</text>
<text x="22.2" y="160">C</text>
<text x="832.1" y="160">C</text>
<text x="22.2" y="210">D</text>
<text x="832.1" y="210">D</text>
<text x="22.3" y="259.9">E</text>
<text x="832.2" y="259.9">E</text>
<text x="22.4" y="309.9">F</text>
<text x="832.2" y="309.9">F</text>
<text x="781.9" y="327">POLITECNICO DI MILANO</text>
<text x="781.9" y="330">SCUOLA DEL DESIGN</text>
<text x="781.9" y="333">C.L. DESIGN DEGLI INTERNI</text>
<text x="782" y="336.8">PROGETTO:</text>
<text x="22.1" y="359.9">G</text>
<text x="832" y="359.9">G</text>
<text x="782" y="386.8">CORSO:</text>
<text x="792.3" y="390.2">STRUMENTI E METODI</text>
<text x="796.2" y="393.3">DEL PROGETTO</text>
<text x="782" y="403.5">DOCENTE:</text>
<text x="22.2" y="409.9">H</text>
<text x="794.6" y="409.9">MARCO FERRARA</text>
<text x="832.1" y="409.9">H</text>
<text x="782" y="420.1">STUDENTI:</text>
<text x="791.9" y="423.6">FRANCESCA MEZZANO</text>
<text x="782" y="436.8">OGGETTO:</text>
<text x="794.9" y="442.8">MALM_890-190-82</text>
<text x="782" y="453.5">NOTE:</text>
<text x="22.5" y="459.9">J</text>
<text x="805.5" y="459.9">-</text>
<text x="832.4" y="459.9">J</text>
<text x="782" y="470.1">NOME FILE:</text>
<text x="791.9" y="476.3">MALM_890-190-82.dwg</text>
<text x="781.9" y="487.4">VERS</text>
<text x="821.9" y="487.4">DATA</text>
<text x="22.3" y="509.9">K</text>
<text x="832.2" y="509.9">K</text>
<text x="782" y="532.4">A</text>
<text x="812.5" y="532.4">YYYY.MM.DD</text>
<text x="782" y="536.9">TAVOLA NO.:</text>
<text x="815.4" y="536.9">001 DI</text>
<text x="825.3" y="536.9">006</text>
<text x="22.4" y="559.9">L</text>
<text x="832.3" y="559.9">L</text>
<text x="782" y="579.5">DATA:</text>
<text x="792" y="579.4">7/4/2017</text>
<text x="807" y="579.4">SCALA:</text>
<text x="821.6" y="579.4">1:20</text>
<text x="19.6" y="584.3" transform="rotate(-90 19.6 584.3)">DIRECTORY: /USERS/FRANCESCAMEZZANO/DESKTOP/MO-S_3_CAMERA/ARCHIVE/DWG ARREDI/MALM_890-190-82.DWG | PLOTTED ON: 7/4/2017 1:42:12 PM | BY USER: FRA</text>
<text x="48.8" y="587.4">1</text>
<text x="105.3" y="587.4">2</text>
<text x="155.3" y="587.4">3</text>
<text x="205.3" y="587.4">4</text>
<text x="255.3" y="587.4">5</text>
<text x="305.3" y="587.4">6</text>
<text x="355.3" y="587.4">7</text>
<text x="405.3" y="587.4">8</text>
<text x="455.3" y="587.4">9</text>
<text x="504.6" y="587.4">10</text>
<text x="554.7" y="587.4">11</text>
<text x="604.6" y="587.4">12</text>
<text x="654.6" y="587.4">13</text>
<text x="704.6" y="587.4">14</text>
<text x="754.6" y="587.4">15</text>
<text x="781.5" y="586.5">0</text>
<text x="781.9" y="582.4">REV:</text>
<text x="791.5" y="586.5">0.5m</text>
<text x="792" y="582.4">A</text>
<text x="806.5" y="586.5">1.25m</text>
<text x="807" y="582.4">FORMATO:</text>
<text x="823.5" y="582.4">A1</text>
<text x="825" y="586.5">2.5m</text>
</g>
</svg>
